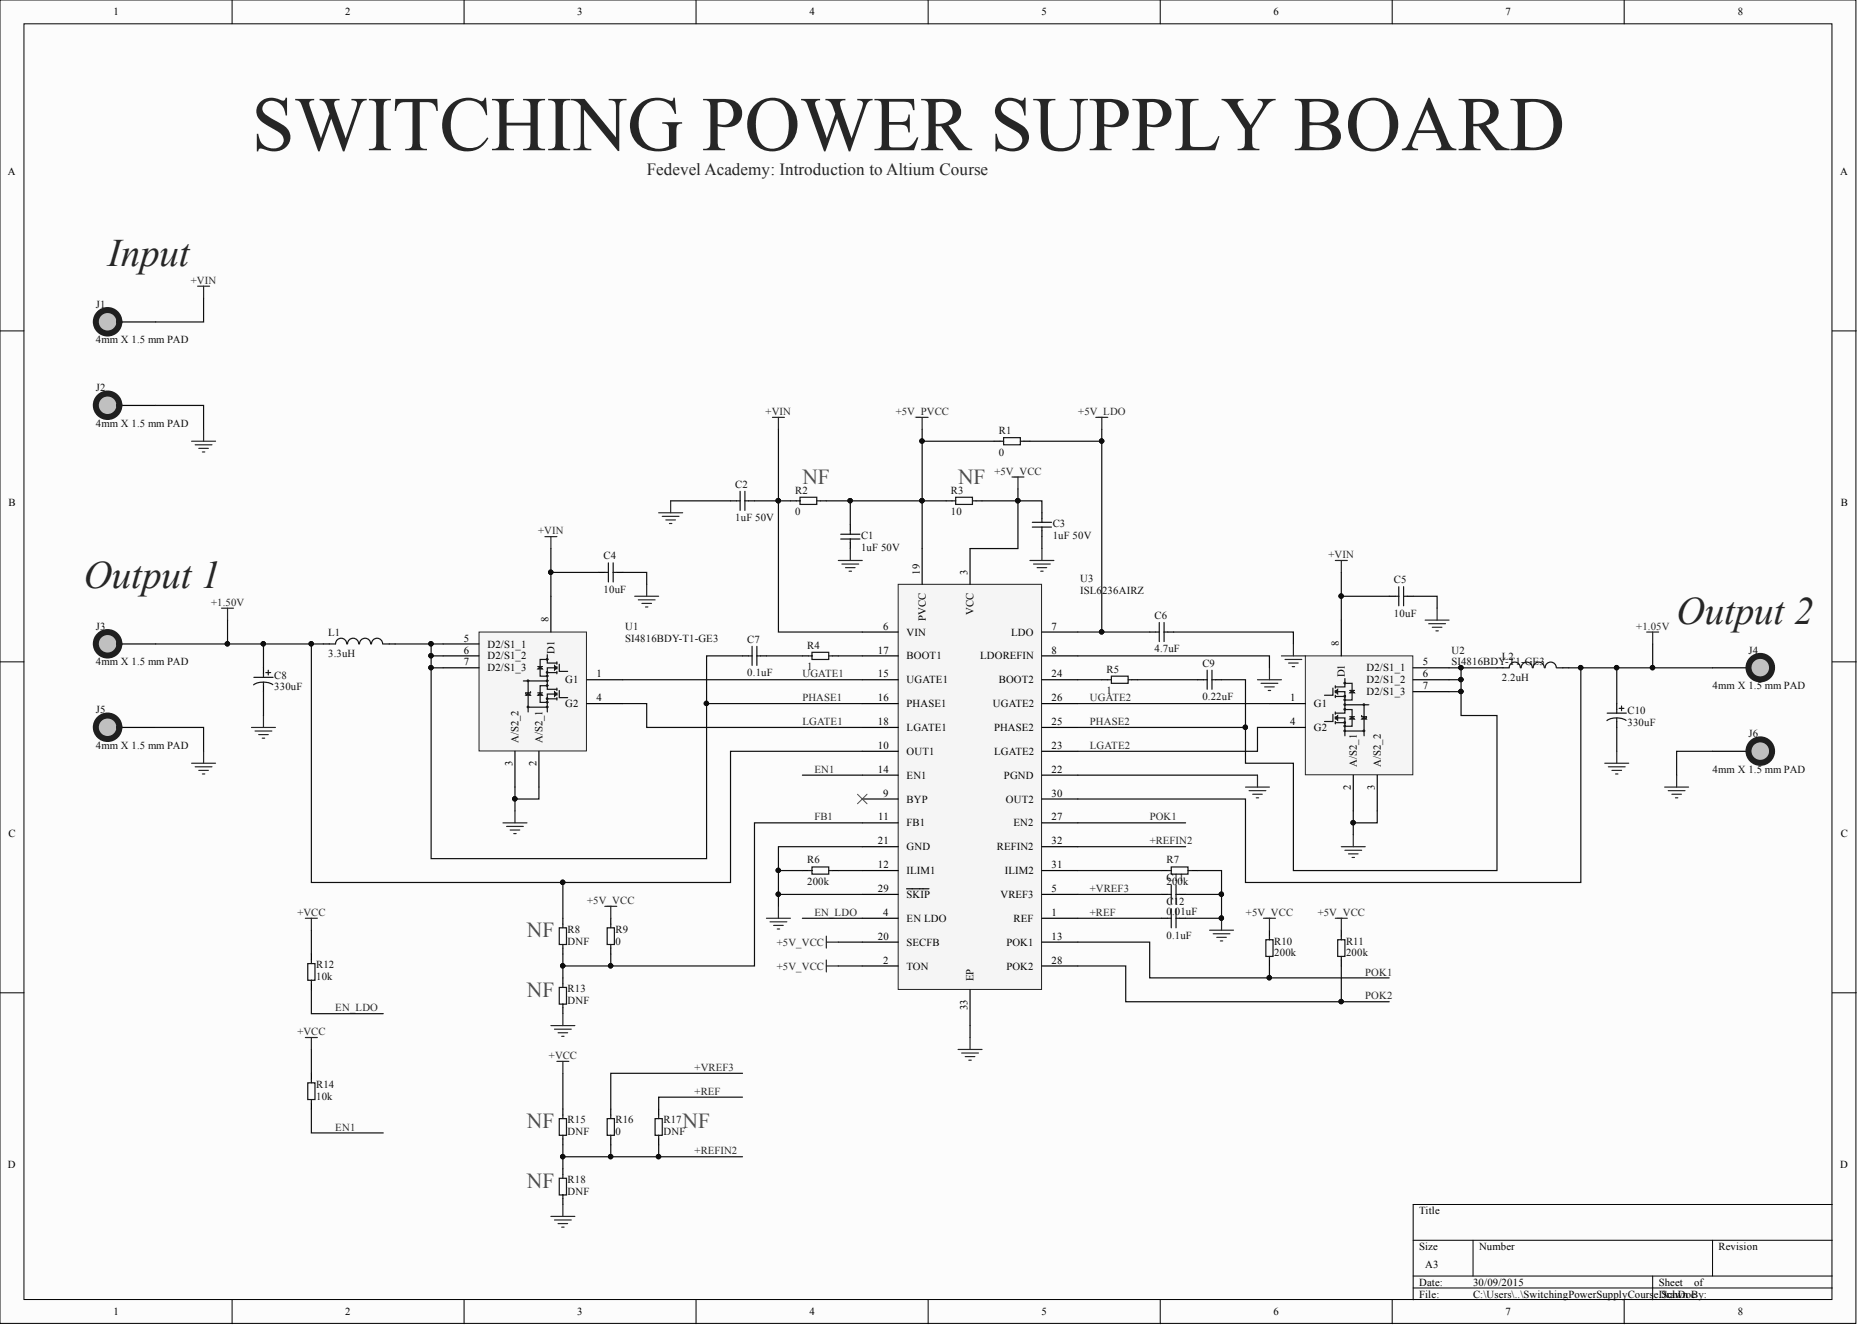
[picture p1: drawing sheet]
<svg xmlns="http://www.w3.org/2000/svg" width="393mm" height="282mm" viewBox="0 0 393 282" stroke-linecap="round" stroke-linejoin="round" font-family="sans-serif">
<g fill="#fcfcfc" stroke="#000" stroke-width=".21">
<path d="M0 0h392.7v280h-392.7z"/>
<path d="M5.1 5h382.5v270h-382.5z"/>
</g>
<g fill="none" stroke="#000" stroke-width=".21">
<path d="M49.1 0v5M98.2 0v5M147.3 0v5M196.4 0v5M245.5 0v5M294.6 0v5M343.7 0v5M0 70h5.1M387.7 70h5.1M0 140.1h5.1M387.7 140.1h5.1M0 210.1h5.1"/>
<path d="M387.7 210.1h5.1M387.7 254.9h-88.7v20.2M49.1 275.1v5M98.2 275.1v5M147.3 275.1v5M196.4 275.1v5M245.5 275.1v5M294.6 275.1v5M299 262.5h88.7M299 270h88.7M299 272.6h88.7M311.7 262.5v7.5"/>
<path d="M343.7 275.1v5M349.7 270v5.1M362.4 262.5v7.5"/>
</g>
<path d="M190 123.7h30.4v85.7h-30.4z" fill="#f5f5f5" stroke="#262626" stroke-width=".21"/>
<g fill="none" stroke="#000" stroke-width=".25">
<path d="M195.1 116.1v7.6M205.3 116.1v7.6M182.4 133.7h7.6M182.4 138.8h7.6M220.5 133.7h7.6M220.5 138.8h7.6M182.4 159h7.6M182.4 143.8h7.6M182.4 148.9h7.6M182.4 153.9h7.6M220.5 159h7.6M220.5 143.8h7.6"/>
<path d="M220.5 148.9h7.6M220.5 153.9h7.6M182.4 169.1h7.6M182.4 174.1h7.6M182.4 164h7.6M182.4 179.2h7.6M220.5 169.1h7.6M220.5 174.1h7.6M220.5 164h7.6M220.5 179.2h7.6M182.4 194.3h7.6M182.4 189.3h7.6"/>
<path d="M182.4 184.2h7.6M182.4 199.4h7.6M191.8 188.1h4.8M220.5 194.3h7.6M220.5 189.3h7.6M220.5 184.2h7.6M220.5 199.4h7.6M182.4 204.4h7.6M205.3 209.5v7.5M220.5 204.4h7.6"/>
</g>
<path d="M101.4 133.7h22.7v25.2h-22.7z" fill="#f5f5f5" stroke="#262626" stroke-width=".21"/>
<path d="M93.8 136.3h7.6M93.8 138.8h7.6M116.6 126.2v7.5M93.8 141.3h7.6M109 159v7.6M114 159v7.6M124.2 143.8h7.6M124.2 148.9h7.6" fill="none" stroke="#000" stroke-width=".25"/>
<g fill="none" stroke="#131313" stroke-width=".25">
<path d="M115.8 138.5v1.8h2M115.8 139.6h-1.5v3.5h1.5M110.7 144.1h5.1M111.7 147.1v2.5h4.1M111.7 144.1v2.5M111.7 149.6v1.1M112.3 146.4v.2h-1.1v.3M113.8 141.1h1M113.8 146.6h1M115.8 145.1h-1.5v3.5h1.5M115.8 147.9h2M115.8 142.3h2"/>
<path d="M117.3 146.9h-1.5v3.8M117.3 141.3h-1.5v4.6h2M117.8 140.1v.5M117.8 141.1v.5M117.8 142.1v.5M117.8 145.6v.5M117.8 146.6v.5M117.8 147.6v.5M118.3 146.1v1.5h1.8M118.3 140.6v1.5h1.8"/>
<circle cx="115.8" cy="139.5" r=".16"/>
<circle cx="111.7" cy="149.6" r=".16"/>
<circle cx="111.7" cy="144.1" r=".16"/>
<circle cx="115.8" cy="145.1" r=".16"/>
<circle cx="115.8" cy="142.3" r=".16"/>
<circle cx="115.8" cy="143" r=".16"/>
<circle cx="115.8" cy="149.6" r=".16"/>
<circle cx="115.8" cy="148.6" r=".16"/>
<circle cx="115.8" cy="144.1" r=".16"/>
<circle cx="115.8" cy="147.8" r=".16"/>
</g>
<g fill="#131313" stroke="#131313" stroke-width=".21">
<path d="M117.3 146.4l.5 .5-.5 .5z" fill-rule="evenodd"/>
<path d="M117.3 140.8l.5 .5-.5 .5z" fill-rule="evenodd"/>
<path d="M113.8 141.6l.5-.5 .5 .5z" fill-rule="evenodd"/>
<path d="M113.8 147.1l.5-.5 .5 .5z" fill-rule="evenodd"/>
<path d="M111.2 147.1l.5-.5 .6 .5z" fill-rule="evenodd"/>
</g>
<path d="M276.2 138.8h22.7v25.2h-22.7z" fill="#f5f5f5" stroke="#262626" stroke-width=".21"/>
<g fill="none" stroke="#000" stroke-width=".25">
<path d="M210.3 93.4h1.3M216.7 93.4h1.2M154.6 106h1.2M158.4 106h1.2M167.2 106h1.3M173.6 106h1.2M179.9 111v1.3M179.9 114.8v1.3M200.2 106h1.3M206.5 106h1.3M220.5 108.5v1.3M220.5 112.3v1.3"/>
<path d="M25.3 136.3h7.6M68.4 136.3h1.3M82.4 136.3h1.2M126.7 121.1h1.3M130.5 121.1h1.3M157.1 138.8h1.3M160.9 138.8h1.3M169.8 138.8h1.2M176.1 138.8h1.3M243.3 133.7h1.2M247.1 133.7h1.2M283.8 131.2v7.6"/>
<path d="M293.9 126.2h1.3M297.7 126.2h1.3M55.7 141.3v1.3M55.7 145.1v1.3M233.1 143.8h1.3M239.5 143.8h1.2M253.4 143.8h1.3M257.2 143.8h1.3M268.6 148.9h7.6M268.6 153.9h7.6M299 141.3h7.6M299 143.8h7.6"/>
<path d="M299 146.4h7.6M316.7 141.3h1.3M330.7 141.3h1.3M342.1 148.9v1.3M342.1 152.7v1.2M286.3 164v7.6M291.4 164v7.6M119.1 194.3v1.3M129.2 194.3v1.3M169.8 184.2h1.2M176.1 184.2h1.3M245.8 184.2h1.3"/>
<path d="M245.8 194.3h1.3M245.8 189.3h1.3M249.6 194.3h1.3M249.6 189.3h1.3M252.1 184.2h1.3M268.6 196.8v1.3M283.8 196.8v1.3M65.9 201.9v1.3M65.9 208.2v1.3M119.1 200.6v1.3M119.1 206.9v1.3M119.1 213.2v1.3"/>
<path d="M129.2 200.6v1.3M268.6 203.2v1.2M283.8 203.2v1.2M65.9 227.1v1.3M65.9 233.4v1.3M119.1 234.7v1.3M129.2 234.7v1.3M139.4 234.7v1.3M119.1 241v1.3M119.1 247.3v1.3M119.1 253.6v1.3M129.2 241v1.3"/>
<path d="M139.4 241v1.3"/>
</g>
<g fill="none" stroke="#131313" stroke-width=".25">
<path d="M211.6 93.4h.7M212.3 92.6h3.6v1.5h-3.6zM215.9 93.4h.8M128.7 119.1v4M129.7 119.1v4M155.8 106h.8M156.6 104v4M157.6 106h.8M157.6 104v4M168.5 106h.8M169.3 105.2h3.5v1.5h-3.5zM172.8 106h.8"/>
<path d="M177.9 114.1h4M177.9 113.1h4M179.9 112.3v.8M179.9 114.1v.7M201.5 106h.7M202.2 105.2h3.6v1.5h-3.6zM205.8 106h.7M218.4 110.5h4.1M218.4 111.5h4.1M220.5 109.8v.7M220.5 111.5v.8M69.7 136.3h1.3"/>
<path d="M73.4 136.3a1.18 1.18 0 0 0-1.2-1.2 1.18 1.18 0 0 0-1.2 1.2M75.9 136.3a1.18 1.18 0 0 0-1.2-1.2 1.18 1.18 0 0 0-1.2 1.2M78.4 136.3a1.18 1.18 0 0 0-1.2-1.2 1.18 1.18 0 0 0-1.1 1.2M81 136.3a1.18 1.18 0 0 0-1.2-1.2 1.18 1.18 0 0 0-1.2 1.2M81.1 136.3h1.3M128 121.1h.7M129.7 121.1h.8M158.4 138.8h.7M159.1 136.8v4M160.1 138.8h.8M160.1 136.8v4M171 138.8h.8"/>
<path d="M171.8 138h3.6v1.6h-3.6zM175.4 138.8h.7M244.5 133.7h.8M245.3 131.7v4.1M246.3 133.7h.8M246.3 131.7v4.1M295.2 126.2h.8M296 124.2v4M297 126.2h.7M297 124.2v4M53.7 143.3h4.1M55.7 142.6v.7"/>
<path d="M55.7 144.3v.8M56.3 142.3h1M56.8 141.8v1M57.7 144.9a3.9 3.9 0 0 0-4 0M234.4 143.8h.8M235.2 143.1h3.5v1.5h-3.5zM238.7 143.8h.8M254.7 143.8h.7M255.4 141.8v4.1M256.4 143.8h.8M256.4 141.8v4.1M282 151.2v1.5h-1.7"/>
<path d="M282 145.6v1.5h-1.7M282.5 145.1v.5M282.5 146.1v.5M282.5 147.1v.5M282.5 150.7v.5M282.5 151.7v.5M282.5 152.7v.5M282.5 152.9h2.1M282.5 147.4h2.1M283 151.9h1.6v3.8M283 146.4h1.6v4.5h-2.1M284.6 143.6v1.8h-2.1"/>
<path d="M284.6 144.6h1.5v3.5h-1.5M284.6 150.2h1.5v3.5h-1.5M284.6 149.1h5M285.6 146.1h1M285.6 151.7h1M288.1 151.4v.3h1v.2M288.6 152.2v2.5h-4M288.6 149.1v2.6M288.6 154.7v1M318 141.3h1.3M321.7 141.3a1.18 1.18 0 0 0-1.2-1.2 1.18 1.18 0 0 0-1.2 1.2M324.2 141.3a1.18 1.18 0 0 0-1.2-1.2 1.18 1.18 0 0 0-1.1 1.2"/>
<path d="M326.8 141.3a1.18 1.18 0 0 0-1.2-1.2 1.18 1.18 0 0 0-1.2 1.2M329.3 141.3a1.18 1.18 0 0 0-1.2-1.2 1.18 1.18 0 0 0-1.2 1.2M329.4 141.3h1.3M340.1 150.9h4M342.1 150.2v.7M342.1 151.9v.8M342.6 149.9h1M343.1 149.4v1M344.1 152.5a3.9 3.9 0 0 0-4.1 0M118.3 196.3h1.6v3.6h-1.6zM119.1 195.6v.7M119.1 199.9v.7"/>
<path d="M128.5 196.3h1.5v3.6h-1.5zM129.2 195.6v.7M129.2 199.9v.7M171 184.2h.8M171.8 183.5h3.6v1.5h-3.6zM175.4 184.2h.7M247.1 184.2h.7M247.1 194.3h.7M247.1 189.3h.7M247.8 183.5h3.6v1.5h-3.6zM247.8 187.3v4M247.8 192.3v4"/>
<path d="M248.8 194.3h.8M248.8 187.3v4M248.8 192.3v4M248.8 189.3h.8M251.4 184.2h.7M267.8 198.9h1.6v3.5h-1.6zM268.6 198.1v.8M283 198.9h1.6v3.5h-1.6zM283.8 198.1v.8M65.1 203.9h1.5v3.5h-1.5zM65.9 203.2v.7M65.9 207.4v.8"/>
<path d="M118.3 209h1.6v3.5h-1.6zM119.1 208.2v.8M119.1 212.5v.7M268.6 202.4v.8M283.8 202.4v.8M65.1 229.1h1.5v3.6h-1.5zM65.9 228.4v.7M65.9 232.7v.7M118.3 236.7h1.6v3.5h-1.6zM119.1 236v.7M128.5 236.7h1.5v3.5h-1.5zM129.2 236v.7"/>
<path d="M138.6 236.7h1.5v3.5h-1.5zM139.4 236v.7M118.3 249.3h1.6v3.6h-1.6zM119.1 240.2v.8M119.1 248.6v.7M119.1 252.9v.7M129.2 240.2v.8M139.4 240.2v.8"/>
<circle cx="284.5" cy="154.7" r=".16"/>
<circle cx="284.5" cy="149.1" r=".16"/>
<circle cx="284.5" cy="148.1" r=".16"/>
<circle cx="284.5" cy="150.1" r=".16"/>
<circle cx="284.5" cy="144.6" r=".16"/>
<circle cx="284.5" cy="147.3" r=".16"/>
<circle cx="284.5" cy="152.9" r=".16"/>
<circle cx="284.5" cy="153.6" r=".16"/>
<circle cx="288.6" cy="154.7" r=".16"/>
<circle cx="288.6" cy="149.1" r=".16"/>
</g>
<g fill="#131313" stroke="#131313" stroke-width=".21">
<path d="M282.5 151.9l.5-.5v1z" fill-rule="evenodd"/>
<path d="M282.5 146.4l.5-.5v1z" fill-rule="evenodd"/>
<path d="M285.6 146.6l.5-.5 .5 .5z" fill-rule="evenodd"/>
<path d="M285.6 152.2l.5-.5 .5 .5z" fill-rule="evenodd"/>
<path d="M288.1 152.2l.5-.5 .5 .5z" fill-rule="evenodd"/>
</g>
<g fill="none" stroke="#262626" stroke-width=".25">
<path d="M163.4 88.3h2.6M164.7 88.3v2.5M193.9 88.3h2.5M195.1 88.3v2.5M231.9 88.3h2.5M233.1 88.3v2.5M115.3 113.6h2.5M116.6 113.6v2.5M139.4 108.5h5M140.1 109.3h3.6M140.9 110h2M141.7 110.8h.5"/>
<path d="M141.9 106v2.5M177.4 118.6h5M178.1 119.4h3.6M179.9 116.1v2.5M214.1 100.9h2.6M215.4 100.9v2.6M217.9 118.6h5.1M218.7 119.4h3.5M220.5 116.1v2.5M282.5 118.6h2.6M283.8 118.6v2.5M46.9 128.7h2.5"/>
<path d="M48.1 128.7v2.5M134.3 126.2h5.1M135.1 126.9h3.5M135.8 127.7h2M136.6 128.4h.5M136.8 123.7v2.5M178.9 120.1h2M179.7 120.9h.5M219.4 120.1h2.1M220.2 120.9h.5M271.1 138.8h5.1M271.9 139.6h3.5"/>
<path d="M273.7 136.3v2.5M301.5 131.2h5.1M302.3 132h3.6M303.1 132.7h2M303.8 133.5h.5M304.1 128.7v2.5M348.4 133.7h2.6M349.7 133.7v2.6M53.2 153.9h5.1M54 154.7h3.5M54.7 155.5h2.1M55.5 156.2h.5"/>
<path d="M55.7 151.4v2.5M266.1 143.8h5M266.8 144.6h3.6M267.6 145.4h2M268.4 146.1h.5M268.6 141.3v2.5M272.7 140.3h2M273.4 141.1h.5M342.1 159v2.5M106.4 174.1h5.1M107.2 174.9h3.5M107.9 175.6h2.1"/>
<path d="M108.7 176.4h.5M109 171.6v2.5M263.5 166.6h5.1M264.3 167.3h3.5M265.1 168.1h2M265.8 168.8h.5M266.1 164v2.6M283.8 179.2h5.1M284.6 179.9h3.5M286.3 176.7v2.5M339.6 161.5h5M340.3 162.3h3.6"/>
<path d="M341.1 163h2M341.8 163.8h.5M64.6 194.3h2.6M65.9 194.3v2.5M128 191.8h2.5M129.2 191.8v2.5M162.2 194.3h5M162.9 195.1h3.6M163.7 195.8h2M164.5 196.6h.5M164.7 191.8v2.5M174.8 198.1v2.5"/>
<path d="M174.8 199.4h2.6M255.9 196.8h5.1M256.7 197.6h3.5M257.5 198.4h2M258.2 199.1h.5M258.5 194.3v2.5M267.3 194.3h2.6M268.6 194.3v2.5M282.5 194.3h2.6M283.8 194.3v2.5M285.3 180.7h2.1M286.1 181.4h.5"/>
<path d="M64.6 219.6h2.6M65.9 219.6v2.5M116.6 217h5M117.3 217.8h3.6M118.1 218.5h2M118.8 219.3h.6M119.1 214.5v2.5M174.8 203.2v2.5M174.8 204.4h2.6M205.3 219.6v2.5M117.8 224.6h2.6M119.1 224.6v2.5"/>
<path d="M202.7 222.1h5.1M203.5 222.8h3.5M204.2 223.6h2.1M205 224.3h.5M116.6 257.4h5M117.3 258.2h3.6M118.1 258.9h2M118.8 259.7h.6M119.1 254.9v2.5"/>
</g>
<circle cx="258.4" cy="194.3" r=".47" fill="#0e0e0e" stroke="#0e0e0e" stroke-width=".21"/>
<path d="M181.4 168.1l2.1 2M183.5 168.1l-2.1 2" fill="none" stroke="#4c4c4c" stroke-width=".21"/>
<circle cx="22.8" cy="136.2" r="2.49" fill="#c0c0c0" stroke="#1c1c1c" stroke-width="1.3"/>
<path d="M25.3 153.9h7.6" fill="none" stroke="#000" stroke-width=".25"/>
<circle cx="22.8" cy="153.9" r="2.49" fill="#c0c0c0" stroke="#1c1c1c" stroke-width="1.3"/>
<path d="M25.3 68.1h7.6" fill="none" stroke="#000" stroke-width=".25"/>
<circle cx="22.8" cy="68.1" r="2.49" fill="#c0c0c0" stroke="#1c1c1c" stroke-width="1.3"/>
<path d="M25.3 85.8h7.6" fill="none" stroke="#000" stroke-width=".25"/>
<circle cx="22.8" cy="85.8" r="2.49" fill="#c0c0c0" stroke="#1c1c1c" stroke-width="1.3"/>
<path d="M362.4 159h7.6" fill="none" stroke="#000" stroke-width=".25"/>
<circle cx="372.5" cy="158.9" r="2.49" fill="#c0c0c0" stroke="#1c1c1c" stroke-width="1.3"/>
<path d="M362.4 141.3h7.6" fill="none" stroke="#000" stroke-width=".25"/>
<circle cx="372.5" cy="141.3" r="2.49" fill="#c0c0c0" stroke="#1c1c1c" stroke-width="1.3"/>
<g fill="none" stroke="#262626" stroke-width=".25">
<path d="M41.8 60.6h2.5M43.1 60.6v2.5M40.5 93.4h5.1M41.3 94.1h3.6M42.1 94.9h2M42.8 95.6h.5M43.1 90.8v2.6M43.1 159v2.5M40.5 161.5h5.1M41.3 162.3h3.6M42.1 163h2M42.8 163.8h.5"/>
<path d="M352.2 166.6h5.1M353 167.3h3.5M353.7 168.1h2.1M354.5 168.8h.5M354.8 164v2.6"/>
</g>
<g fill="none" stroke="#0e0e0e" stroke-width=".25">
<path d="M43.1 63.1v5h-10.2M32.9 85.8h10.2v5M164.7 90.8v15.2h-5.1M195.1 90.8v25.3M195.1 93.4h15.2M217.9 93.4h15.2M233.1 90.8v42.9M116.6 116.1v10.1M141.9 106h12.7M167.2 106h-2.5v27.7h17.7M174.8 106h5.1v5M179.9 106h20.3"/>
<path d="M215.4 103.5v2.5h-7.6M220.5 108.5v-2.5h-5.1v10.1h-10.1M220.5 113.6v2.5M32.9 136.3h15.2M48.1 131.2v5.1h7.6M65.9 136.3h2.5M83.6 136.3h10.2M91.2 136.3v5h2.6M91.2 138.8h2.6M116.6 121.1h10.1M131.8 121.1h5v2.6M157.1 138.8h-7.6v10.1h32.9"/>
<path d="M162.2 138.8h7.6M177.4 138.8h5M228.1 138.8h40.5v2.5M228.1 133.7h15.2M248.3 133.7h25.4v2.6M283.8 121.1v10.1M283.8 126.2h10.1M299 126.2h5.1v2.5M349.7 136.3v5h-7.6M32.9 153.9h10.2v5.1M55.7 141.3v-5h10.2v50.4h88.7v-27.7h27.8M55.7 146.4v5"/>
<path d="M91.2 141.3v40.4h58.3v-32.8M131.8 148.9h5v5h45.6M131.8 143.8h50.6M228.1 143.8h5M228.1 148.9h40.5M240.7 143.8h12.7M258.5 143.8h5v10.1h-35.4M268.6 153.9h-2.5v5.1h-38M306.6 141.3h2.5v5.1h-2.5M306.6 143.8h2.5M309.1 146.4v5h7.6v32.8h-43v-22.7h-10.2v-7.6M309.1 141.3h7.6"/>
<path d="M332 141.3h2.5v45.4h-71v-17.6h-35.4M334.5 141.3h7.6v7.6M342.1 153.9v5.1M349.7 141.3h12.7M362.4 159h-7.6v5M109 166.6v5M114 166.6v2.5h-5M169.8 164h12.6M182.4 179.2h-17.7v10.1h17.7M182.4 174.1h-22.8v30.3h-40.5M228.1 164h38M228.1 174.1h22.8"/>
<path d="M228.1 179.2h22.8M286.3 171.6v2.5h5.1v-2.5M286.3 174.1v2.6M65.9 196.8v5.1M119.1 186.7v7.6M164.7 184.2h5.1M164.7 189.3v2.5M169.8 194.3h12.6M177.4 199.4h5M177.4 184.2h5M228.1 199.4h15.2v7.5h50.6M228.1 189.3h17.7"/>
<path d="M228.1 194.3h17.7M228.1 184.2h17.7M250.9 189.3h7.6M253.4 184.2h5.1v10.1h-7.6M65.9 209.5v5h15.2M119.1 201.9v5M129.2 201.9v2.5M177.4 204.4h5M205.3 217v2.6M228.1 204.4h10.1v7.6h55.7M268.6 204.4v2.5M283.8 204.4v7.6"/>
<path d="M65.9 234.7v5h15.2M65.9 222.1v5M119.1 227.1v7.6M157.1 227.1h-27.9v7.6M157.1 232.2h-17.7v2.5M119.1 242.3v5M119.1 244.8h38M129.2 242.3v2.5M139.4 242.3v2.5"/>
</g>
<g fill="#0e0e0e" stroke="#0e0e0e" stroke-width=".21">
<circle cx="263.5" cy="153.9" r=".47"/>
<circle cx="286.3" cy="174.1" r=".47"/>
<circle cx="309.1" cy="143.8" r=".47"/>
<circle cx="309.1" cy="141.3" r=".47"/>
<circle cx="334.5" cy="141.3" r=".47"/>
<circle cx="342.1" cy="141.3" r=".47"/>
<circle cx="258.4" cy="189.2" r=".47"/>
<circle cx="283.8" cy="211.9" r=".47"/>
<circle cx="268.6" cy="206.9" r=".47"/>
<circle cx="309.1" cy="146.3" r=".47"/>
<circle cx="149.5" cy="148.9" r=".47"/>
<circle cx="108.9" cy="169" r=".47"/>
<circle cx="91.2" cy="138.8" r=".47"/>
<circle cx="283.8" cy="126.1" r=".47"/>
<circle cx="116.5" cy="121.1" r=".47"/>
<circle cx="119.1" cy="186.7" r=".47"/>
<circle cx="65.8" cy="136.2" r=".47"/>
<circle cx="55.7" cy="136.2" r=".47"/>
<circle cx="91.2" cy="141.3" r=".47"/>
<circle cx="91.2" cy="136.2" r=".47"/>
<circle cx="164.7" cy="105.9" r=".47"/>
<circle cx="233.1" cy="93.3" r=".47"/>
<circle cx="233.1" cy="133.7" r=".47"/>
<circle cx="215.4" cy="105.9" r=".47"/>
<circle cx="195.1" cy="93.3" r=".47"/>
<circle cx="195.1" cy="105.9" r=".47"/>
<circle cx="258.4" cy="194.3" r=".47"/>
<circle cx="164.7" cy="189.2" r=".47"/>
<circle cx="164.7" cy="184.2" r=".47"/>
<circle cx="119.1" cy="204.4" r=".47"/>
<circle cx="129.2" cy="204.4" r=".47"/>
<circle cx="119.1" cy="244.8" r=".47"/>
<circle cx="129.2" cy="244.8" r=".47"/>
<circle cx="139.3" cy="244.8" r=".47"/>
<circle cx="48.1" cy="136.2" r=".47"/>
<circle cx="349.7" cy="141.3" r=".47"/>
<circle cx="179.9" cy="105.9" r=".47"/>
</g>
<text font-size="16.4" fill="#262626" x="53.2" y="31.8">SWITCHING POWER SUPPLY BOARD</text>
<g font-size="8.2" fill="#262626">
<text x="22.8" y="56.3">Input</text>
<text x="17.7" y="124.4">Output 1</text>
<text x="354.8" y="132">Output 2</text>
</g>
<g font-size="4.5" fill="#4c4c4c">
<text x="169.8" y="102.5">NF</text>
<text x="202.7" y="102.5">NF</text>
<text x="111.5" y="198.4">NF</text>
<text x="111.5" y="211">NF</text>
<text x="111.5" y="238.7">NF</text>
<text x="144.4" y="238.7">NF</text>
<text x="111.5" y="251.4">NF</text>
</g>
<text font-size="3.6" fill="#262626" x="136.8" y="37.1">Fedevel Academy: Introduction to Altium Course</text>
<g font-size="2.3">
<text x="24" y="3.3">1</text>
<text x="73.1" y="3.3">2</text>
<text x="122.1" y="3.3">3</text>
<text x="171.3" y="3.3">4</text>
<text x="220.4" y="3.3">5</text>
<text x="269.4" y="3.3">6</text>
<text x="318.5" y="3.3">7</text>
<text x="367.7" y="3.3">8</text>
<text x="1.7" y="37">A</text>
<text x="389.4" y="37">A</text>
<text x="1.8" y="107.1">B</text>
<text x="389.5" y="107.1">B</text>
<text x="194.6" y="121.6" transform="rotate(-90 194.6 121.6)">19</text>
<text x="204.7" y="121.6" transform="rotate(-90 204.7 121.6)">3</text>
<text x="116.1" y="131.7" transform="rotate(-90 116.1 131.7)">8</text>
<text x="195.9" y="131.4" transform="rotate(-90 195.9 131.4)">PVCC</text>
<text x="206" y="130.1" transform="rotate(-90 206 130.1)">VCC</text>
<text x="98.2" y="135.8">5</text>
<text x="103.1" y="137">D2/S1_1</text>
<text x="186.8" y="133.2">6</text>
<text x="191.8" y="134.5">VIN</text>
<text x="214" y="134.5">LDO</text>
<text x="222.5" y="133.2">7</text>
<text x="283.3" y="136.8" transform="rotate(-90 283.3 136.8)">8</text>
<text x="98.2" y="138.3">6</text>
<text x="98.2" y="140.8">7</text>
<text x="103.1" y="139.6">D2/S1_2</text>
<text x="103.1" y="142.1">D2/S1_3</text>
<text x="117.3" y="138.3" transform="rotate(-90 117.3 138.3)">D1</text>
<text x="126.2" y="143.3">1</text>
<text x="185.7" y="143.3">15</text>
<text x="185.7" y="138.3">17</text>
<text x="191.8" y="139.6">BOOT1</text>
<text x="207.4" y="139.6">LDOREFIN</text>
<text x="222.5" y="138.3">8</text>
<text x="222.5" y="143.3">24</text>
<text x="284.6" y="143.3" transform="rotate(-90 284.6 143.3)">D1</text>
<text x="289.1" y="142.1">D2/S1_1</text>
<text x="301" y="140.8">5</text>
<text x="301" y="143.3">6</text>
<text x="119.6" y="144.6">G1</text>
<text x="119.6" y="149.6">G2</text>
<text x="126.2" y="148.4">4</text>
<text x="185.7" y="148.4">16</text>
<text x="191.8" y="144.6">UGATE1</text>
<text x="191.8" y="149.6">PHASE1</text>
<text x="210.1" y="149.6">UGATE2</text>
<text x="211.3" y="144.6">BOOT2</text>
<text x="222.5" y="148.4">26</text>
<text x="273" y="148.4">1</text>
<text x="278" y="149.6">G1</text>
<text x="289.1" y="144.6">D2/S1_2</text>
<text x="289.1" y="147.1">D2/S1_3</text>
<text x="301" y="145.9">7</text>
<text x="185.7" y="153.4">18</text>
<text x="191.8" y="154.7">LGATE1</text>
<text x="210.3" y="154.7">PHASE2</text>
<text x="222.5" y="153.4">25</text>
<text x="273" y="153.4">4</text>
<text x="278" y="154.7">G2</text>
<text x="109.7" y="157.2" transform="rotate(-90 109.7 157.2)">A/S2_2</text>
<text x="114.8" y="157.2" transform="rotate(-90 114.8 157.2)">A/S2_1</text>
<text x="185.7" y="158.5">10</text>
<text x="191.8" y="159.7">OUT1</text>
<text x="210.3" y="159.7">LGATE2</text>
<text x="222.5" y="158.5">23</text>
<text x="108.5" y="162.2" transform="rotate(-90 108.5 162.2)">3</text>
<text x="113.5" y="162.2" transform="rotate(-90 113.5 162.2)">2</text>
<text x="185.7" y="163.5">14</text>
<text x="191.8" y="164.8">EN1</text>
<text x="212.4" y="164.8">PGND</text>
<text x="222.5" y="163.5">22</text>
<text x="285.8" y="167.2" transform="rotate(-90 285.8 167.2)">2</text>
<text x="287.1" y="162.3" transform="rotate(-90 287.1 162.3)">A/S2_1</text>
<text x="290.9" y="167.2" transform="rotate(-90 290.9 167.2)">3</text>
<text x="292.2" y="162.3" transform="rotate(-90 292.2 162.3)">A/S2_2</text>
<text x="185.8" y="173.6">11</text>
<text x="186.8" y="168.6">9</text>
<text x="191.8" y="169.8">BYP</text>
<text x="212.9" y="169.8">OUT2</text>
<text x="222.5" y="173.6">27</text>
<text x="222.5" y="168.6">30</text>
<text x="1.8" y="177.1">C</text>
<text x="185.7" y="178.7">21</text>
<text x="191.8" y="174.9">FB1</text>
<text x="191.8" y="179.9">GND</text>
<text x="210.9" y="179.9">REFIN2</text>
<text x="214.5" y="174.9">EN2</text>
<text x="222.5" y="178.7">32</text>
<text x="389.5" y="177.1">C</text>
<text x="185.7" y="183.7">12</text>
<text x="191.8" y="185">ILIM1</text>
<text x="212.6" y="185">ILIM2</text>
<text x="222.5" y="183.7">31</text>
<text x="185.7" y="188.8">29</text>
<text x="191.8" y="190">SKIP</text>
<text x="211.7" y="190">VREF3</text>
<text x="222.5" y="188.8">5</text>
<text x="186.8" y="193.8">4</text>
<text x="191.8" y="195.1">EN LDO</text>
<text x="214.5" y="195.1">REF</text>
<text x="222.5" y="193.8">1</text>
<text x="185.7" y="198.9">20</text>
<text x="186.8" y="203.9">2</text>
<text x="191.8" y="200.1">SECFB</text>
<text x="212.9" y="200.1">POK1</text>
<text x="222.5" y="198.9">13</text>
<text x="222.5" y="203.9">28</text>
<text x="191.8" y="205.2">TON</text>
<text x="206" y="207.7" transform="rotate(-90 206 207.7)">EP</text>
<text x="212.9" y="205.2">POK2</text>
<text x="204.7" y="213.8" transform="rotate(-90 204.7 213.8)">33</text>
<text x="1.7" y="247.1">D</text>
<text x="389.4" y="247.1">D</text>
<text x="300.3" y="256.9">Title</text>
<text x="300.3" y="264.5">Size</text>
<text x="301.5" y="268.3">A3</text>
<text x="312.9" y="264.5">Number</text>
<text x="363.6" y="264.5">Revision</text>
<text x="300.3" y="272">Date:</text>
<text x="300.3" y="274.6">File:</text>
<text x="311.7" y="272">30/09/2015</text>
<text x="311.7" y="274.6">C:\Users\..\SwitchingPowerSupplyCours</text>
<text x="350" y="274.6">e.SchDoBy:</text>
<text x="351" y="272">Sheet</text>
<text x="351" y="274.6">Drawn c</text>
<text x="358.5" y="272">of</text>
<text x="24" y="278.4">1</text>
<text x="73.1" y="278.4">2</text>
<text x="122.1" y="278.4">3</text>
<text x="171.3" y="278.4">4</text>
<text x="220.4" y="278.4">5</text>
<text x="269.4" y="278.4">6</text>
<text x="318.5" y="278.4">7</text>
<text x="367.7" y="278.4">8</text>
</g>
<g font-size="2.3" fill="#0e0e0e">
<text x="20.3" y="65.1">J1</text>
<text x="20.3" y="72.7">4mm X 1.5 mm PAD</text>
<text x="20.3" y="82.8">J2</text>
<text x="20.3" y="90.3">4mm X 1.5 mm PAD</text>
<text x="211.3" y="91.9">R1</text>
<text x="211.3" y="96.4">0</text>
<text x="155.6" y="103.2">C2</text>
<text x="168.3" y="104.5">R2</text>
<text x="201.2" y="104.5">R3</text>
<text x="155.6" y="110.3">1uF 50V</text>
<text x="168.3" y="109">0</text>
<text x="201.2" y="109">10</text>
<text x="222.7" y="111.5">C3</text>
<text x="127.7" y="118.4">C4</text>
<text x="182.2" y="114.1">C1</text>
<text x="182.2" y="116.6">1uF 50V</text>
<text x="222.7" y="114.1">1uF 50V</text>
<text x="127.7" y="125.4">10uF</text>
<text x="228.6" y="123.1">U3</text>
<text x="228.6" y="125.7">ISL6</text>
<text x="233.2" y="125.7">236AIRZ</text>
<text x="295" y="123.4">C5</text>
<text x="244.3" y="131">C6</text>
<text x="295" y="130.5">10uF</text>
<text x="20.3" y="133.2">J3</text>
<text x="69.4" y="134.6">L1</text>
<text x="132.3" y="133.2">U1</text>
<text x="132.3" y="135.8">SI4816BDY-T1-GE3</text>
<text x="158.1" y="136">C7</text>
<text x="170.8" y="137.3">R4</text>
<text x="20.3" y="140.8">4mm X 1.5 mm PAD</text>
<text x="58" y="143.6">C8</text>
<text x="69.4" y="139">3.3uH</text>
<text x="158.1" y="143.1">0.1uF</text>
<text x="170.8" y="141.8">1</text>
<text x="234.1" y="142.3">R5</text>
<text x="244.3" y="138">4.7uF</text>
<text x="254.4" y="141.1">C9</text>
<text x="307.1" y="138.3">U2</text>
<text x="307.1" y="140.8">SI4816BDY-T1-GE3</text>
<text x="317.8" y="139.6">L2</text>
<text x="370" y="138.3">J4</text>
<text x="58" y="146.1">330uF</text>
<text x="234.1" y="146.9">1</text>
<text x="254.4" y="148.1">0.22uF</text>
<text x="317.8" y="144.1">2.2uH</text>
<text x="362.4" y="145.9">4mm X 1.5 mm PAD</text>
<text x="20.3" y="150.9">J5</text>
<text x="344.4" y="151.2">C10</text>
<text x="344.4" y="153.7">330uF</text>
<text x="370" y="156">J6</text>
<text x="20.3" y="158.5">4mm X 1.5 mm PAD</text>
<text x="362.4" y="163.5">4mm X 1.5 mm PAD</text>
<text x="170.8" y="182.7">R6</text>
<text x="246.8" y="182.7">R7</text>
<text x="170.8" y="187.3">200k</text>
<text x="246.8" y="187.3">2</text>
<text x="246.8" y="191.5">C12</text>
<text x="246.8" y="186.5">C11</text>
<text x="248" y="187.3">0</text>
<text x="249.2" y="187.3">0k</text>
<text x="120.1" y="197.3">R8</text>
<text x="130.2" y="197.3">R9</text>
<text x="246.8" y="193.6">0</text>
<text x="248" y="193.6">.01uF</text>
<text x="120.1" y="199.9">DNF</text>
<text x="130.2" y="199.9">0</text>
<text x="246.8" y="198.6">0.1uF</text>
<text x="269.6" y="199.9">R10</text>
<text x="269.6" y="202.4">200k</text>
<text x="284.8" y="199.9">R11</text>
<text x="284.8" y="202.4">200k</text>
<text x="66.9" y="204.9">R12</text>
<text x="66.9" y="207.4">10k</text>
<text x="120.1" y="210">R13</text>
<text x="120.1" y="212.5">DNF</text>
<text x="66.9" y="230.2">R14</text>
<text x="66.9" y="232.7">10k</text>
<text x="120.1" y="237.7">R15</text>
<text x="130.2" y="237.7">R16</text>
<text x="140.4" y="237.7">R17</text>
<text x="120.1" y="240.2">DNF</text>
<text x="130.2" y="240.2">0</text>
<text x="140.4" y="240.2">DNF</text>
<text x="120.1" y="250.3">R18</text>
<text x="120.1" y="252.9">DNF</text>
</g>
<g font-size="2.3" fill="#262626">
<text x="40.4" y="60.1">+VIN</text>
<text x="162" y="87.8">+VIN</text>
<text x="189.5" y="87.8">+5V_PVCC</text>
<text x="228.1" y="87.8">+5V_LDO</text>
<text x="210.4" y="100.4">+5V_VCC</text>
<text x="113.9" y="113.1">+VIN</text>
<text x="281.1" y="118.1">+VIN</text>
<text x="44.7" y="128.2">+1.50V</text>
<text x="346.2" y="133.2">+1.05V</text>
<text x="169.8" y="143.3">UGATE1</text>
<text x="169.8" y="148.4">PHASE1</text>
<text x="230.6" y="148.4">UGATE2</text>
<text x="169.8" y="153.4">LGATE1</text>
<text x="230.6" y="153.4">PHASE2</text>
<text x="230.6" y="158.5">LGATE2</text>
<text x="172.3" y="163.5">EN1</text>
<text x="172.3" y="173.6">FB1</text>
<text x="243.3" y="173.6">POK1</text>
<text x="243.3" y="178.7">+REFIN2</text>
<text x="124.3" y="191.3">+5V_VCC</text>
<text x="230.6" y="188.8">+VREF3</text>
<text x="62.9" y="193.8">+VCC</text>
<text x="172.3" y="193.8">EN_LDO</text>
<text x="230.6" y="193.8">+REF</text>
<text x="263.6" y="193.8">+5V_VCC</text>
<text x="278.8" y="193.8">+5V_VCC</text>
<text x="164.4" y="200.1">+5V_VCC</text>
<text x="164.4" y="205.2">+5V_VCC</text>
<text x="288.9" y="206.4">POK1</text>
<text x="71" y="214">EN_LDO</text>
<text x="288.9" y="211.5">POK2</text>
<text x="62.9" y="219">+VCC</text>
<text x="116.1" y="224.1">+VCC</text>
<text x="147" y="226.6">+VREF3</text>
<text x="147" y="231.7">+REF</text>
<text x="71" y="239.2">EN1</text>
<text x="147" y="244.3">+REFIN2</text>
</g>
</svg>
